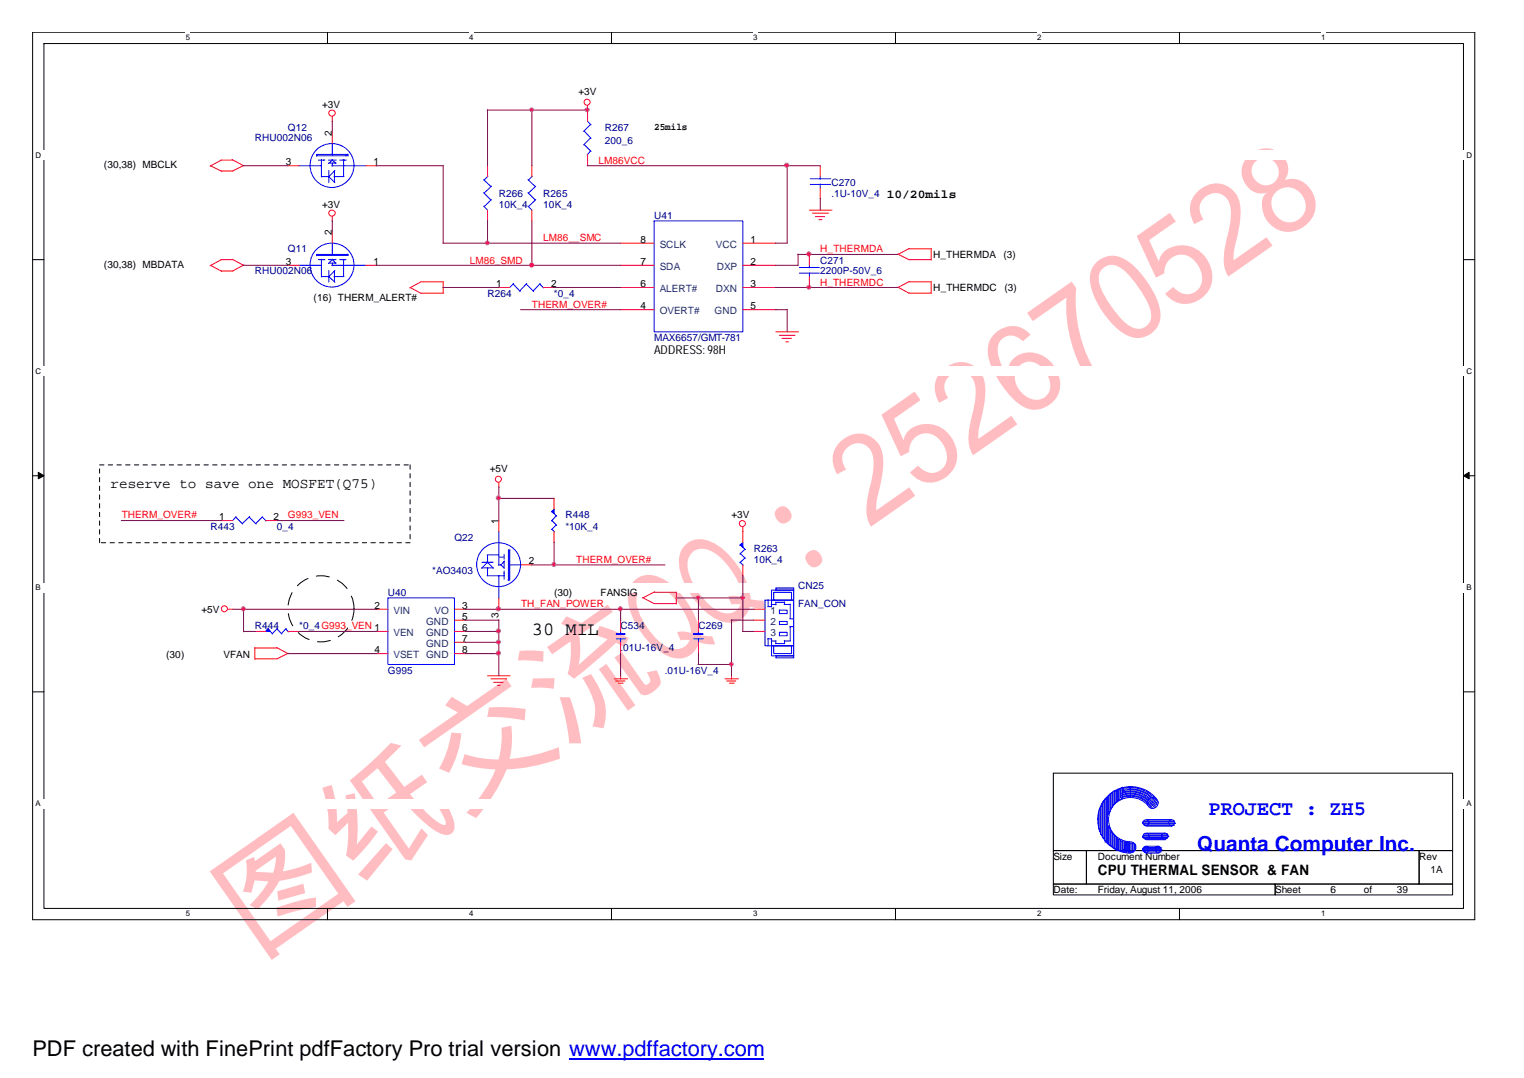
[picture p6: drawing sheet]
<svg xmlns="http://www.w3.org/2000/svg" width="297mm" height="210mm" viewBox="0 0 297 210" stroke-linecap="round" stroke-linejoin="round" font-family="sans-serif">
<path d="M6.3 6.3h280.8v172.8h-280.8zM8.6 8.5h276.3v168.4h-276.3z" fill="none" stroke="#000" stroke-width=".19"/>
<g fill="#fff">
<path d="M36.2 6.4h.8v1.8h-.8z"/>
<path d="M36.2 177h.8v1.8h-.8z"/>
</g>
<path d="M63.8 6.3v2.2M63.8 176.9v2.2" fill="none" stroke="#000" stroke-width=".19"/>
<g fill="#fff">
<path d="M91.4 6.4h.8v1.8h-.8z"/>
<path d="M91.4 177h.8v1.8h-.8z"/>
</g>
<path d="M119 6.3v2.2M119 176.9v2.2" fill="none" stroke="#000" stroke-width=".19"/>
<g fill="#fff">
<path d="M146.6 6.4h.9v1.8h-.9z"/>
<path d="M146.6 177h.9v1.8h-.9z"/>
</g>
<path d="M174.3 6.3v2.2M174.3 176.9v2.2" fill="none" stroke="#000" stroke-width=".19"/>
<g fill="#fff">
<path d="M201.9 6.4h.9v1.8h-.9z"/>
<path d="M201.9 177h.9v1.8h-.9z"/>
</g>
<path d="M229.6 6.3v2.2M229.6 176.9v2.2" fill="none" stroke="#000" stroke-width=".19"/>
<g fill="#fff">
<path d="M257.2 6.4h.9v1.8h-.9z"/>
<path d="M257.2 177h.9v1.8h-.9z"/>
<path d="M6.9 29.3h279.7v1.9h-279.7z"/>
<path d="M6.9 71.4h279.7v1.9h-279.7z"/>
</g>
<path d="M6.3 50.6h2.3M284.9 50.6h2.2" fill="none" stroke="#000" stroke-width=".19"/>
<path d="M6.9 113.5h279.6v1.8h-279.6z" fill="#fff"/>
<path d="M6.3 92.6h2.3M284.9 92.6h2.2" fill="none" stroke="#000" stroke-width=".19"/>
<path d="M7.5 92l1.1 .6-1.1 .6zM284.9 92.6l1.1-.6v1.2z" fill="#000" stroke="#000" stroke-width=".19"/>
<path d="M6.9 155.5h279.5v1.9h-279.5z" fill="#fff"/>
<path d="M6.3 134.7h2.3M284.9 134.7h2.2M205.1 150.6h77.7v15h-77.7zM205.1 165.6h6.4v6.5h-6.4zM205.1 172.1h43.1v2.2h-43.1zM211.5 165.6h64.8v6.5h-64.8zM248.2 172.1h34.6v2.2h-34.6zM276.3 165.6h6.5v6.5h-6.5z" fill="none" stroke="#000" stroke-width=".19"/>
<path d="M19.4 90.5h60.4M79.8 90.5v15.2M19.4 105.7v-15.2M79.8 105.7h-60.4" fill="none" stroke="#000" stroke-width=".19" stroke-dasharray=".8"/>
<circle cx="62.5" cy="118.5" r="6.4" fill="none" stroke="#000" stroke-width=".19" stroke-dasharray="2.5 1.7"/>
<g fill="none" stroke="#f00" stroke-width=".19">
<path d="M64.7 22.7v1M94.9 32.3v2.1M114.4 20.6v.9M159.7 32.3v2.1M159.7 36.6v2.1M64.7 42.2v.9M94.9 40.9v2.1M120.8 47.3h6.5M120.8 51.7h6.5M120.8 56h6.5M144.6 47.3h6.4M144.6 51.7h6.4"/>
<path d="M144.6 56h6.4M157.6 40.9h4.4M158.2 41.5h3.1M158.8 42.2h1.7M159.4 42.8h.6M120.8 60.3h6.5M144.6 60.3h6.4M151 64.6h4.4M151.7 65.3h3.1M152.2 65.9h1.9M153 66.6h.5M97.1 94v.9"/>
<path d="M107.9 97v2.2M44.4 118.6h1M107.9 103.5v2.2M144.6 102.6v1M94.9 131.6h4.4M95.6 132.2h3M96.1 132.9h1.9M96.9 133.4h.5M119.5 132.2h2.7M119.9 132.6h1.8M120.4 133h.9M120.8 120.7v2.3"/>
<path d="M120.8 125.1v2.2M120.8 131.6v.7M136 120.7v2.3M136 125.1v2.2M141.1 132.2h2.7M141.5 132.6h1.8M142 133h.9M142.4 131.6v.7"/>
<circle cx="114.3" cy="19.9" r=".59"/>
<circle cx="64.7" cy="22" r=".62"/>
<circle cx="64.7" cy="41.5" r=".62"/>
<circle cx="97" cy="93.3" r=".59"/>
<circle cx="43.7" cy="118.5" r=".59"/>
<circle cx="144.5" cy="101.9" r=".59"/>
</g>
<g fill="none" stroke="#00f" stroke-width=".19">
<path d="M94.1 37.5l1.5 1.5M94.1 35l1.5 1.3M95 34.3l-.8 .8M95.7 38.9l-1.5 1.3M95.7 36.3l-1.5 1.3M157.7 35.9h4M157.7 34.8h4M159.7 34.4v.5M159.7 35.8v.8M94.1 40.1l.8 .8M127.3 43h17.3v21.6h-17.3zM107.4 99.6l1 .9"/>
<path d="M107.9 99.2l-.5 .5M107.4 101.4l1 .9M107.4 103.1l.5 .5M108.3 100.4l-.9 1M108.3 102.2l-.9 .9M148.9 116.9h5.6v8.8h-5.6zM149.4 118.1h.8M149.5 116.8v1.3M150.1 117.7h.9M150.2 114.9h4.3v2h-4.3zM150.2 116.9v1.3M150.6 115.3h3.5v1.6h-3.5z"/>
<path d="M151 117.3h1.7M151 117.3v.5M151.7 118.8h1.5v.7h-1.5zM152.7 117.7h1.1M152.7 117.2v.5M153.8 117.6v2.9M120 124.4h1.8M120.8 122.9v.5M120.8 124.3v.8M135 124.4h1.9M136 122.9v.5M136 124.3v.8"/>
<path d="M149.4 124.4h.8v1.4M149.5 124.3v1.4M150.1 124.8h.9M150.2 125.7h4.3v2h-4.3zM150.6 125.7h3.5v1.6h-3.5zM151 124.7v.6M151.7 121h1.5v.6h-1.5zM151.7 123.1h1.5v.7h-1.5zM152.7 124.8h1.1M152.7 124.7v.6h-1.7"/>
</g>
<g fill="#00f" stroke="#00f" stroke-width=".19">
<path d="M120 123.4h1.7v.1h-1.7z" fill-rule="evenodd"/>
<path d="M135 123.4h1.8v.1h-1.8z" fill-rule="evenodd"/>
<path d="M107.4 99.6l.5-.4v.8z" fill-rule="evenodd"/>
</g>
<g fill="#99f" stroke="#00f" stroke-width=".19">
<path d="M151 127.7h3.5v.4h-3.5z" fill-rule="evenodd"/>
<path d="M151 114.5h3.5v.4h-3.5z" fill-rule="evenodd"/>
</g>
<g fill="none" stroke="#00f" stroke-width=".19">
<path d="M58.2 32.3h4.4M61.6 30.3h6.2M62 31.2h1.2M62.6 31.1v3.4M62.6 34.4h1.5M63.9 31.2h1.5M64 33.2v2.4M64 31.8h1.4M64.6 32.3h6.6M64.6 31.1l.5 .5M64.7 28v2.2M64.7 31.8v.6"/>
<path d="M64.8 31.1l-.9 .7M65 31.5l.4 .3M65 34.4h2M65.1 33.3v2.2M65.2 33.2l-1.2 1.2 1.2 1.2M66.1 31.2h1.3M66.9 31.1v3.3M67.7 30.1h-6.1v.3M67.7 30v.3M102.8 37.5l1.4 1.5M102.8 35l1.4 1.3M103.6 34.3l-.7 .8"/>
<path d="M104.3 38.9l-1.4 1.3M104.3 36.3l-1.4 1.3M113.7 25.5l1.4 1.4M113.7 28.1l1.4 1.4M114.4 23.6l.7 .7M115 24.2l-1.4 1.4M115 26.9l-1.4 1.3M115 29.4l-.7 .8M58.2 51.7h4.4M61.6 49.7h6.2M62 50.6h1.2M62.6 50.5v3.4"/>
<path d="M62.6 53.9h1.5M63.9 50.6h1.5M64 51.2h1.4M64 52.7v2.3M64.6 51.7h6.6M64.6 50.5l.8 .7M64.7 47.3v2.3M64.7 51.2v.5M64.8 50.5l-.9 .8M65 53.9h2M65.1 52.8v2.1M65.2 52.7l-1.2 1.2 1.2 1.1"/>
<path d="M66.1 50.6h1.3M66.9 50.5v3.4M67.7 49.5h-6.1v.3M67.7 49.5v.2M99.9 55.3l1.4 1.4M100 55.2l-.8 .8M102.4 55.3l1.5 1.4M102.5 55.2l-1.3 1.5M102.8 40.1l.7 .8M105.1 55.3l.7 .8M105.2 55.2l-1.4 1.5M155.6 53.2h3.9"/>
<path d="M155.6 52.1h3.9M157.6 51.7v.5M157.6 53.1v.8M45.9 100.7l1.3 1.3M46 100.6l-.7 .8M48.5 100.7l1.4 1.3M48.6 100.6l-1.4 1.4M51.1 100.7l.7 .7M51.1 100.6l-1.3 1.4M75.5 116.4h13v13h-13zM93.8 109.5h2.2M93.8 110.6h2.3"/>
<path d="M94.8 112.1h3.4M94.8 108h2.3M94.8 109.4l1.2 1.2M94.9 108v1.6M94.9 110.5v1.6M94.9 109.5l-1.2 1.2M97.1 103.5v6.6M97.1 112.1v4.4M97.1 108.5h1.1M97.5 109.9l.6 .7M98.1 108v.9M98.1 109.3v1.4"/>
<path d="M98.1 111.2v1.6M98.2 109.2l-.7 .8h-.5M99 107v6M99 107.1h.3M99.1 110h2.3M99.2 107v6h-.3M144.1 106.1l1 .9M144.1 107.8l1 .9M144.1 109.5l.6 .6M144.6 105.7l-.6 .5M145 106.9l-1 1M145 108.6l-1 1"/>
<path d="M52.2 122.4l.9 1.1M52.2 122.4l-.5 .6M53.9 122.4l1 1.1M54 122.4l-1 1M55.6 122.4l.5 .6M55.7 122.4l-.9 1M153.8 120.5h.7M153.8 122h.7M153.8 121.9v2.9M213.9 158.1v3.1M214.1 157.4v4.4M214.3 157v5.5"/>
<path d="M214.4 156.9l-.3 .6M214.5 156.5v6.2M214.7 156.1v7.1M214.8 156.1l-.3 .5M215 155.9v7.4M215.1 155.7v8.3M215.2 155.6l-.2 .4M215.4 155.5v8.4M215.6 155.3v9M215.6 155.2l-.2 .3M215.8 154.9v3.7M216.1 154.8v3.1"/>
<path d="M216.2 157.8l-.4 .7M216.2 154.6v3M216.3 154.5l-.2 .4M216.5 154.4v2.8M216.6 157.2l-.4 .3M216.7 154.2v2.7M216.7 154.1l-.2 .3M216.9 153.9v2.7M216.9 154h.3M217 156.5l-.3 .3M217.1 154v2.5M217.3 153.9v2.2"/>
<path d="M217.4 156.1l-.3 .3M217.5 153.8v2.3M217.6 153.7l-.3 .3M217.8 153.7v2M217.8 155.6l-.3 .4M218 153.6v2.2M218.1 155.2l.3 .3M218.1 153.5l-.3 .3M218.2 153.5v1.8M218.4 154.9l1.6-.3a5.1 5.1 0 0 1 4.4 2.3M218.4 154.4l1.6-.2a5.4 5.4 0 0 1 5 3M218.4 154l1.6-.2a5.8 5.8 0 0 1 5.2 2.9"/>
<path d="M218.4 155.3l1.6-.3a4.5 4.5 0 0 1 4.1 2.4M218.4 155.1l1.6-.2a4.7 4.7 0 0 1 4.4 2.5M218.4 154.7l1.6-.3a5.2 5.2 0 0 1 4.7 2.8M218.4 154.3l1.6-.3a5.6 5.6 0 0 1 5 2.8M218.4 153.3v2.3M218.5 153.3l-.3 .3M218.5 153.8l1.5-.2a6 6 0 0 1 5.3 3M218.5 153.5l1.5-.2a6.3 6.3 0 0 1 5.5 3M218.6 153.5v1.8M222.8 159.9h5.8M223.2 159.6h5M223.4 156.8a4.3 4.3 0 0 0-7.2 .9 4.3 4.3 0 0 0 3.8 6.2"/>
<path d="M225.1 155.5a6.3 6.3 0 0 0-5.1-2.3 6.4 6.4 0 0 0-6.3 6.3 6.5 6.5 0 0 0 6.3 6.6M228.5 159.9v.2M213.9 161.1l.3 .8M214.3 162.4l.3 .3M214.7 163.1l.4 .2M215.6 164.2h.3M215.8 160.8v3.4M215.8 160.9l.4 .5M216.1 161.3v3.1M216.1 164.4l.2 .3M216.2 161.7v2.9M216.2 161.8l.4 .5"/>
<path d="M216.5 162.2v2.7M216.5 164.8l.2 .3M216.7 162.3v2.7M216.7 162.4l.3 .3M216.9 165.2h.3M216.9 162.7v2.6M217.1 162.8l.3 .4M217.1 162.7v2.5M217.3 165.5h.3M217.3 163.1v2.4M217.5 163.3l.3 .3M217.5 163.2v2.3"/>
<path d="M217.8 163.5v2M217.8 165.5l.3 .2M218 163.4v2.2M218 163.5l.3 .3M218.2 165.6h.3M218.2 163.7v2M218.4 163.7v1.9M218.4 163.9h.3M218.5 165.9h.5M218.6 165.6h.3M218.6 163.9v1.8M218.9 163.9h.2"/>
<path d="M218.9 163.8v1.8M219 163.9v2.1M219.3 163.9v2.1M219.4 163.8l-.8 2.1M219.5 163.8v1.8M219.5 163.9l.3 .5M219.5 165.5l-.2 .4M219.7 165.9h.3M219.7 164.4v1.6M219.9 164.2h.3M219.9 164.1v1.8M220.1 165.9h.4"/>
<path d="M220.1 164.2v1.8M220.4 164.2h.2M220.4 164.1v1.8M220.6 164.2v1.8M220.8 164.3v1.3M220.8 164.4l.3 .3M220.9 165.5l-.3 .4M221 164.6v.9M222.4 163.1h4.8M222.4 165.2h3.6M222.4 165.6h3.6M222.4 160h6.1"/>
<path d="M222.5 160v.4M222.5 165.2v.3M222.5 160.3h6.4M222.5 162.8h5.1M222.5 163.1l.5 .2M222.5 165.5h3.7M222.5 165.6l.5 .4M222.7 162.7h4.5M222.7 160.5h5.8M222.8 160.5l.2 .3M222.8 162.4h4.5M222.8 162.7l-.4 .2"/>
<path d="M222.8 165h3.3M222.9 160.7h5.7M222.9 163.3h4.3M222.9 165.9h3.2M223.2 164.8h2.4M223.2 166.1h2.4M223.2 163.5h3.7M223.2 162.2h3.7M223.2 160.9h5M226 165v.3M226.1 165.5l-.2 .2M227.2 162.4v.3"/>
<path d="M227.5 162.8l-.3 .4M228.8 160.3l-.4 .2"/>
<circle cx="64.6" cy="32.2" r="4.3"/>
<circle cx="64.6" cy="51.6" r="4.3"/>
<circle cx="97.1" cy="109.9" r="4.3"/>
<circle cx="224.4" cy="156.3" r="1.07"/>
<circle cx="220.1" cy="165" r="1.07"/>
<circle cx="223.1" cy="165.4" r=".61"/>
<circle cx="223.1" cy="162.8" r=".59"/>
<circle cx="223.1" cy="160.2" r=".59"/>
<circle cx="225.5" cy="165.4" r=".61"/>
<circle cx="226.8" cy="162.8" r=".62"/>
<circle cx="228.1" cy="160.2" r=".59"/>
</g>
<g fill="none" stroke="#f00" stroke-width=".19">
<path d="M41 32.3l2.2 1.1M43 31.2h2.3M43.1 31.2l-2.2 1.2M43.1 33.3h2.3M45.2 31.1l2.2 1.2M47.5 32.2l-2.2 1.1M56 32.3h2.3M64.7 25.8v2.2M71.2 32.3h2.1M103.5 32.3v2.1M114.4 21.4v2.2M114.4 30.1v2.2"/>
<path d="M41 51.7l2.2 1.1M43 50.6h2.3M43.1 50.6l-2.2 1.1M43.1 52.8h2.3M45.2 50.5l2.2 1.2M47.5 51.6l-2.2 1.2M56 51.7h2.3M64.7 45.2v2.1M71.2 51.7h2.1M79.8 56l2.2 1.2M81.9 54.9h4.4M82 57.1h4.4"/>
<path d="M82 54.9l-2.2 1.2M86.3 54.8v2.3M97.1 56h2.1M103.5 40.9v2.1M105.7 56h2.2M157.6 49.5v2.2M157.6 53.9v2.1M174.8 49.5l2.2 1.1M174.8 55.9l2.2 1.2M176.9 50.6h4.4M176.9 57.1h4.4M177 48.4h4.4"/>
<path d="M177 54.9h4.4M177 48.4l-2.2 1.1M177 54.8l-2.2 1.2M181.3 48.4v2.2M181.3 54.9v2.3M43.1 101.4h2.2M51.7 101.4h2.2M73.3 118.6h2.2M88.5 118.6h2.1M97.1 101.4v2.1M97.1 116.4v2.2M101.4 110h2.1"/>
<path d="M125.1 116.3l2.2 1.2M127.3 117.5h4.4M127.3 115.3h4.4M127.4 115.2l-2.3 1.2M131.7 115.3v2.3M144.6 103.5v2.2M144.6 110v2.1M146.7 118.6h2.2M49.5 126.2h4.4M49.6 123h2.1M49.6 128.3h4.4M49.6 126.2v2.2"/>
<path d="M53.8 126.1l2.2 1.2M56 123h2.3M56.1 127.2l-2.2 1.1M73.3 123h2.2M73.3 127.3h2.2M88.5 120.7h2.1M88.5 123h2.1M88.5 127.3h2.1M88.5 125.1h2.1M146.7 120.7h2.2M146.7 123h2.2"/>
</g>
<g fill="#00f" stroke="#00f" stroke-width=".19">
<path d="M144.1 106.1l.5-.4v.8z" fill-rule="evenodd"/>
<path d="M52.2 122.4l.4 .6h-.9l.5-.6 .4 .6z" fill-rule="evenodd"/>
</g>
<g fill="none" stroke="#800040" stroke-width=".19">
<path d="M47.3 32.3h8.7M64.7 23.6v2.2M73.2 32.3h13.1M86.3 32.2v15.1M94.8 21.4h19.6M94.9 21.4v10.9M103.5 21.4v10.9M114.3 32.3h45.4M153.2 32.2v15.1h-2.2M159.7 38.6v2.3M47.3 51.7h8.7M64.7 42.9v2.3"/>
<path d="M73.2 51.7h47.6M86.2 56h10.9M86.2 47.3h34.6M94.9 42.9v4.4M103.5 42.9v8.8M107.8 56h13M151 56h23.8M155.3 49.5h19.5M155.4 49.5v2.2h-4.4M101.3 60.3h19.5M151 60.3h2.2M153.2 60.2v4.4"/>
<path d="M97 97h10.9M97.1 94.8v6.6M23.6 101.4h19.5M45.3 118.6h28.1M47.4 118.6v4.4M53.9 101.4h13.1M90.6 118.6h56.2M103.5 110h26M107.9 105.6v4.4M120.8 118.6v2.2M131.6 116.4h13M136 116.3v4.4"/>
<path d="M144.6 112v11M47.4 123h2.3M56 127.3h17.3M58.3 123h15.1M90.5 127.3h6.6M90.5 123h6.6M90.5 120.7h6.6M90.5 125.1h6.6M97.1 120.7v10.9M120.8 127.3v4.4M135.9 129.4h6.5M136 127.2v2.2"/>
<path d="M142.3 120.7h4.4M142.4 120.7v10.9M144.5 123h2.2"/>
</g>
<g fill="#f0f" stroke="#f0f" stroke-width=".19">
<circle cx="103.5" cy="21.4" r=".38"/>
<circle cx="157.5" cy="55.9" r=".4"/>
<circle cx="153.2" cy="32.2" r=".42"/>
<circle cx="157.5" cy="49.5" r=".42"/>
<circle cx="94.9" cy="47.3" r=".38"/>
<circle cx="114.3" cy="21.4" r=".4"/>
<circle cx="103.5" cy="51.6" r=".38"/>
<circle cx="97" cy="125" r=".4"/>
<circle cx="144.5" cy="116.4" r=".4"/>
<circle cx="135.9" cy="116.4" r=".4"/>
<circle cx="142.4" cy="129.3" r=".38"/>
<circle cx="97" cy="122.9" r=".42"/>
<circle cx="97" cy="127.2" r=".42"/>
<circle cx="47.3" cy="118.5" r=".4"/>
<circle cx="107.8" cy="109.9" r=".4"/>
<circle cx="97" cy="96.9" r=".42"/>
<circle cx="97" cy="118.5" r=".42"/>
<circle cx="120.8" cy="118.5" r=".4"/>
</g>
<path d="M110.8 206.3h37.9" fill="none" stroke="#00f" stroke-width=".34"/>
<text font-size="24.3" fill="#ffbdc2" x="49.9" y="186.4" transform="rotate(-35 49.9 186.4)">图纸交流QQ：252670528</text>
<text font-size="4.2" x="6.3" y="205.7">PDF created with FinePrint pdfFactory Pro trial version www.pdffactory.com</text>
<g font-size="4.1" fill="#00f">
<text x="235.3" y="158.7">PROJECT : ZH5</text>
<text x="233.1" y="165.6">Quanta Computer Inc.</text>
</g>
<text font-size="3.6" x="103.5" y="123.6">30 MIL</text>
<g font-size="2.8">
<text x="21.5" y="95">reserve to save one MOSFET(Q75)</text>
<text x="213.7" y="170.4">CPU THERMAL SENSOR &amp; FAN</text>
</g>
<g font-size="2.4">
<text x="172.6" y="38.5">10/20mils</text>
<text x="127.3" y="69">ADDRESS: 98H</text>
</g>
<g font-size="1.9">
<text x="62.7" y="21.1">+3V</text>
<text x="112.6" y="18.5">+3V</text>
<text x="64.6" y="26.4" transform="rotate(-90 64.6 26.4)">2</text>
<text x="127.3" y="25.3">25mils</text>
<text x="20.2" y="32.7">(30,38) MBCLK</text>
<text x="55.6" y="32.2">3</text>
<text x="72.7" y="32.2">1</text>
<text x="62.7" y="40.5">+3V</text>
<text x="64.6" y="45.8" transform="rotate(-90 64.6 45.8)">2</text>
<text x="124.7" y="47.3">8</text>
<text x="146.1" y="47.3">1</text>
<text x="20.2" y="52.2">(30,38) MBDATA</text>
<text x="55.6" y="51.6">3</text>
<text x="72.7" y="51.6">1</text>
<text x="124.7" y="51.6">7</text>
<text x="146.1" y="51.6">2</text>
<text x="181.7" y="50.2">H_THERMDA</text>
<text x="195.3" y="50.2">(3)</text>
<text x="61" y="58.6">(16) THERM_ALERT#</text>
<text x="96.6" y="55.9">1</text>
<text x="107.3" y="55.9">2</text>
<text x="124.7" y="55.9">6</text>
<text x="146.1" y="55.9">3</text>
<text x="181.7" y="56.7">H_THERMDC</text>
<text x="195.5" y="56.7">(3)</text>
<text x="124.7" y="60.2">4</text>
<text x="146.1" y="60.2">5</text>
<text x="95.3" y="91.9">+5V</text>
<text x="42.7" y="101.3">1</text>
<text x="53.3" y="101.3">2</text>
<text x="97" y="102" transform="rotate(-90 97 102)">1</text>
<text x="142.4" y="100.9">+3V</text>
<text x="103" y="109.9">2</text>
<text x="39.2" y="119.3">+5V</text>
<text x="72.9" y="118.5">2</text>
<text x="90" y="118.5">3</text>
<text x="107.9" y="116.1">(30)</text>
<text x="116.9" y="116.1">FANSIG</text>
<text x="90" y="120.7">5</text>
<text x="90" y="122.9">6</text>
<text x="90" y="125">7</text>
<text x="97" y="120.3" transform="rotate(-90 97 120.3)">3</text>
<text x="32.3" y="128.1">(30)</text>
<text x="43.5" y="128.1">VFAN</text>
<text x="72.9" y="127.2">4</text>
<text x="90" y="127.2">8</text>
<text x="205.1" y="167.4">Size</text>
<text x="213.7" y="167.4">Document Number</text>
<text x="276.3" y="167.4">Rev</text>
<text x="205.1" y="173.9">Date:</text>
<text x="213.7" y="173.9">Friday, August 11, 2006</text>
<text x="248.3" y="173.9">Sheet</text>
<text x="259" y="173.9">6</text>
<text x="265.5" y="173.9">of</text>
<text x="271.9" y="173.9">39</text>
<text x="278.5" y="170">1A</text>
</g>
<g font-size="1.9" fill="#000080">
<text x="49.6" y="27.5">RHU002N06</text>
<text x="56" y="25.4">Q12</text>
<text x="117.8" y="25.4">R267</text>
<text x="117.8" y="28">200_6</text>
<text x="97.1" y="38.4">R266</text>
<text x="97.1" y="40.5">10K_4</text>
<text x="105.7" y="38.4">R265</text>
<text x="105.7" y="40.5">10K_4</text>
<text x="161.9" y="36.2">C270</text>
<text x="161.9" y="38.4">.1U-10V_4</text>
<text x="127.3" y="42.7">U41</text>
<text x="49.6" y="53.4">RHU002N06</text>
<text x="56" y="49.1">Q11</text>
<text x="159.7" y="51.3">C271</text>
<text x="159.7" y="53.4">2200P-50V_6</text>
<text x="94.9" y="57.8">R264</text>
<text x="107.8" y="57.8">*0_4</text>
<text x="127.3" y="66.4">MAX6657/GMT-781</text>
<text x="110.1" y="100.9">R448</text>
<text x="41" y="103.1">R443</text>
<text x="53.9" y="103.1">0_4</text>
<text x="88.5" y="105.3">Q22</text>
<text x="110.1" y="103.1">*10K_4</text>
<text x="146.7" y="107.5">R263</text>
<text x="84.2" y="111.8">*AO3403</text>
<text x="146.7" y="109.6">10K_4</text>
<text x="75.5" y="116.1">U40</text>
<text x="155.4" y="114.7">CN25</text>
<text x="155.4" y="118.2">FAN_CON</text>
<text x="49.6" y="122.5">R444</text>
<text x="58.2" y="122.5">*0_4G993_VEN 1</text>
<text x="120.8" y="122.5">C534</text>
<text x="136" y="122.5">C269</text>
<text x="75.5" y="131.2">G995</text>
<text x="120.8" y="126.8">.</text>
<text x="121.3" y="126.8">01U-16V_4</text>
<text x="129.5" y="131.2">.01U-16V_4</text>
</g>
<g font-size="1.9" fill="#f00">
<text x="116.5" y="31.8">LM86VCC</text>
<text x="105.7" y="47">LM86__SMC</text>
<text x="91.4" y="51.3">LM86_SMD</text>
<text x="159.7" y="49.1">H_THERMDA</text>
<text x="103.5" y="60">THERM_OVER#</text>
<text x="159.7" y="55.6">H_THERMDC</text>
<text x="23.7" y="100.9">THERM_OVER#</text>
<text x="56.1" y="100.9">G993_VEN</text>
<text x="112.2" y="109.6">THERM_OVER#</text>
<text x="101.4" y="118.2">TH_FAN_POWER</text>
</g>
<g font-size="1.9" fill="#004080">
<text x="128.4" y="48.3">SCLK</text>
<text x="128.4" y="52.6">SDA</text>
<text x="139.4" y="48.3">VCC</text>
<text x="139.5" y="52.6">DXP</text>
<text x="128.4" y="56.9">ALERT#</text>
<text x="139.4" y="56.9">DXN</text>
<text x="128.4" y="61.2">OVERT#</text>
<text x="139.1" y="61.2">GND</text>
<text x="76.6" y="119.6">VIN</text>
<text x="84.6" y="119.6">VO</text>
<text x="150" y="119.6">1</text>
<text x="76.6" y="123.9">VEN</text>
<text x="83" y="121.7">GND</text>
<text x="83" y="123.9">GND</text>
<text x="83" y="126">GND</text>
<text x="150" y="121.7">2</text>
<text x="150" y="123.9">3</text>
<text x="76.6" y="128.2">VSET GND</text>
</g>
<g font-size="1.5">
<text x="36.2" y="7.8">5</text>
<text x="91.4" y="7.8">4</text>
<text x="146.6" y="7.8">3</text>
<text x="201.9" y="7.8">2</text>
<text x="257.2" y="7.8">1</text>
<text x="6.9" y="30.7">D</text>
<text x="285.5" y="30.7">D</text>
<text x="6.9" y="72.8">C</text>
<text x="285.5" y="72.8">C</text>
<text x="6.9" y="114.9">B</text>
<text x="285.5" y="114.9">B</text>
<text x="6.9" y="157">A</text>
<text x="285.5" y="157">A</text>
<text x="36.2" y="178.4">5</text>
<text x="91.4" y="178.4">4</text>
<text x="146.6" y="178.4">3</text>
<text x="201.9" y="178.4">2</text>
<text x="257.2" y="178.4">1</text>
</g>
</svg>
